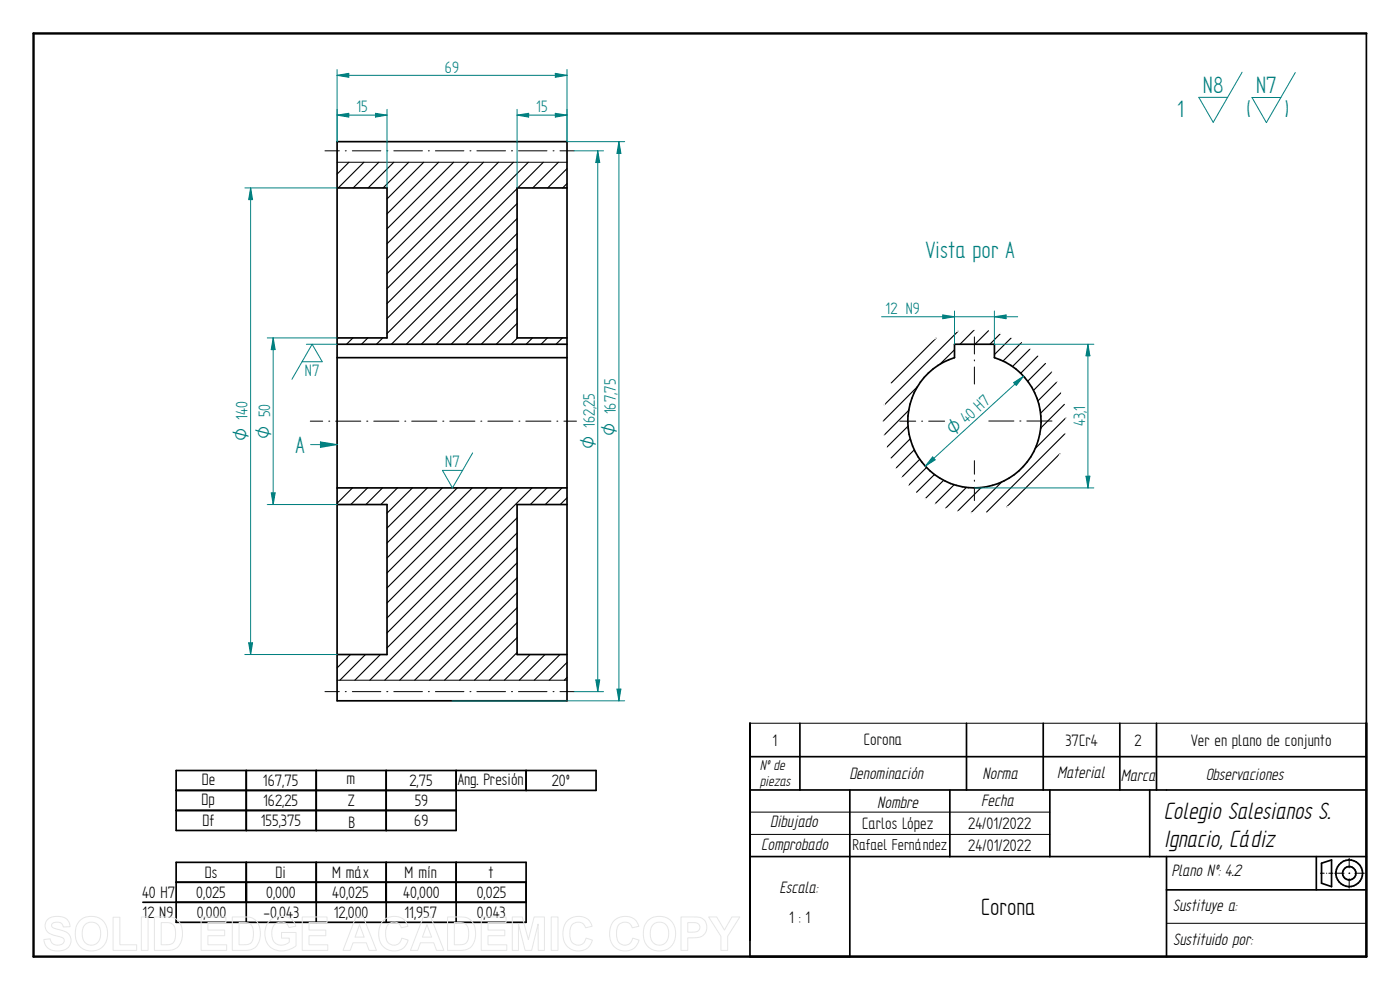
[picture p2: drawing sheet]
<svg xmlns="http://www.w3.org/2000/svg" width="420mm" height="297mm" viewBox="0 0 420 297" stroke-linecap="round" stroke-linejoin="round" font-family="sans-serif">
<path d="M410.1 10h-400v277h400v-70" fill="none" stroke="#000" stroke-width=".72"/>
<g fill="none" stroke="#000" stroke-width=".51">
<path d="M410.1 10v277h-185v-70M101.2 42.5h69v167.8h-69zM101.2 56.4h15v45h-15M170.2 56.4h-15v45h15M101.2 103.3h69M101.2 107.3h69M286.5 103.3h11.9v4a20 20 0 0 1 10.3 30.8 20 20 0 0 1-32.5 0 20 20 0 0 1 10.3-30.8zM101.2 151.4h15v45h-15M101.2 146.4h69M170.2 151.4h-15v45h15M240.1 217v20M290.1 217v20"/>
<path d="M313.1 217v20M336.1 217v20M347.1 217v20M225.1 227h185M225.1 237h185M255 237v50M285.1 237v20M315.1 237v20M345 237v20M225.1 257h185M350.1 257v30M395 257v10"/>
<path d="M396.6 259l3-1v8l-3-1zM350.1 267h60"/>
<circle cx="404.9" cy="262" r="2"/>
<circle cx="404.9" cy="262" r="4"/>
</g>
<g fill="none" stroke="#000" stroke-width=".3">
<path d="M97.5 45.3h4.3M101.2 48.7h69M103.6 45.3h.3M105.7 45.3h8.6M116.1 45.3h.3M118.2 45.3h8.6M128.6 45.3h.3M130.7 45.3h8.5M141 45.3h.3M143.1 45.3h8.6M153.5 45.3h.3M155.6 45.3h8.6"/>
<path d="M166 45.3h.3M168.1 45.3h4.2M292.4 101.1v5.1M292.4 108v.3M292.4 110.1v5.1M93.1 126.4h3.7M98.7 126.4h.3M100.7 126.4h7.6M110.1 126.4h.3M112.2 126.4h7.5M121.5 126.4h.3M123.6 126.4h7.5"/>
<path d="M132.9 126.4h.3M135 126.4h7.5M144.3 126.4h.3M146.4 126.4h7.5M155.7 126.4h.3M157.8 126.4h7.5M167.1 126.4h.3M169.2 126.4h3.8M270 126.4h4.8M276.6 126.4h.3M278.7 126.4h4.8M292.4 138.2v4.1"/>
<path d="M296.7 126.3h7.6M306.1 126.3h.3M308.2 126.3h7.5M292.4 144.1v.3M292.4 146.2v4M97.5 207.5h4.3M101.2 204.1h69M103.6 207.5h.3M105.7 207.5h8.6M116.1 207.5h.3M118.2 207.5h8.6M128.6 207.5h.3"/>
<path d="M130.7 207.5h8.5M141 207.5h.3M143.1 207.5h8.6M153.5 207.5h.3M155.6 207.5h8.6M166 207.5h.3M168.1 207.5h4.2M225.1 217h185M225.1 250.4h90M225.1 243.7h90M404.9 257.5v2.9M350.1 277h60"/>
<path d="M396.3 262h1.1M398.1 262h.1M398.8 262h1.2M400.5 262h2.9M404.9 262h.2M404.9 261.9v.2M404.9 263.7v2.8M406.6 262h2.9"/>
</g>
<g fill="none" stroke="#000" stroke-width=".34">
<path d="M104.7 48.7l-3.5 3.5M109.2 48.7l-7.7 7.7M113.7 48.7l-7.7 7.7M118.2 48.7l-7.7 7.7M122.7 48.7l-7.7 7.7M127.2 48.7l-11 11M131.6 48.7l-15.4 15.5M136.1 48.7l-19.9 20M140.6 48.7l-24.4 24.5M145.1 48.7l-28.9 28.9M149.6 48.7l-33.4 33.4M154.1 48.7l-37.9 37.9"/>
<path d="M155.2 56.6l-39 39M158.6 48.7l-42.4 42.4M163.1 48.7l-7.7 7.7M167.6 48.7l-7.7 7.7M170.2 50.6l-5.8 5.8M170.2 55.1l-1.3 1.3M155.2 61.1l-39 39M155.2 65.6l-37.7 37.7M155.2 70.1l-33.2 33.2M155.2 74.5l-28.8 28.8M155.2 79l-24.3 24.3M155.2 83.5l-19.8 19.8"/>
<path d="M155.2 88.1l-15.3 15.2M155.2 92.5l-10.8 10.8M155.2 97l-6.3 6.3M287.6 99.4l-22.2 22.1M292.5 98.9l-4.4 4.4M296.7 99.2l-4.1 4.1M101.4 101.4l-.2 .2M105.9 101.4l-1.9 1.9M110.4 101.4l-1.9 1.9M114.9 101.4l-1.9 1.9M155.3 101.4l-1.9 1.9M159.8 101.4l-1.9 1.9"/>
<path d="M164.3 101.4l-1.9 1.9M168.8 101.4l-1.9 1.9M275.3 116l-10.3 10.4M281 101.4l-13.5 13.5M286.5 104.9l-4.4 4.4M300.3 100l-3.2 3.3M303.6 101.3l-5.2 5.1M306.6 102.8l-5.6 5.5M309.2 104.6l-5.3 5.4M311.6 106.7l-5.3 5.3M313.8 109.1l-5.4 5.3M315.6 111.6l-5.4 5.5"/>
<path d="M317.2 114.6l-5.7 5.7M318.5 117.7l-6.2 6.3M272.5 127.8l-6.4 6.4M272.7 123.1l-7.4 7.5M273.2 131.7l-5.9 5.8M274.4 135l-5.6 5.5M276 137.8l-5.3 5.4M318.2 136.1l-16.1 16M319.4 121.3l-7.1 7.1M319.7 130l-23.6 23.6M319.9 125.3l-9.3 9.3M101.3 146.4l-.1 .1"/>
<path d="M105.8 146.4l-4.6 4.6M110.3 146.4l-5 5M114.8 146.4l-5 5M119.3 146.4l-5 5M123.8 146.4l-7.6 7.6M128.3 146.4l-12.1 12.1M132.7 146.4l-16.5 16.5M137.2 146.4l-21 21M141.7 146.4l-25.5 25.5M146.2 146.4l-30 30M150.7 146.4l-34.5 34.5M155.2 146.4l-39 39"/>
<path d="M155.2 155.4l-39 39M155.2 159.9l-44.2 44.2M159.7 146.4l-43.5 43.5M164.2 146.4l-5 5M168.6 146.4l-5 5M170.2 149.4l-2.1 2M278.1 140.3l-5.4 5.2M280.4 142.4l-5.3 5.3M283.2 144.1l-5.5 5.5M286.4 145.4l-5.8 5.8M290.1 146.2l-6.3 6.3M294.5 146.3l-7.2 7.1"/>
<path d="M300.6 144.6l-9.2 9.2M155.2 164.4l-39.7 39.7M155.2 168.9l-35.2 35.2M155.2 173.4l-30.8 30.7M155.2 177.8l-26.3 26.3M105.2 196.4l-4 4M109.7 196.4l-7.7 7.7M114.2 196.4l-7.7 7.7M155.2 182.3l-21.8 21.8M155.2 186.8l-17.3 17.3M155.2 191.3l-12.8 12.8M155.2 195.8l-8.3 8.3"/>
<path d="M159.1 196.4l-7.7 7.7M163.6 196.4l-7.7 7.7M168.1 196.4l-7.8 7.7M170.2 198.8l-5.4 5.3M170.2 203.2l-.8 .9"/>
</g>
<g fill="none" stroke="#fff" stroke-width=".3">
<path d="M293.4 98.9a26.3 26.3 0 0 0-7.6 .8M295.1 99l.3 .1M297.2 99.3a28.6 28.6 0 0 1 7.2 2.3M266.6 117.1a27.9 27.9 0 0 0-1.6 7.4M267.4 115.1l-.1 .3M272.7 107.3a27.1 27.1 0 0 0-4.5 6.2M274.1 105.9l-.2 .2M282.1 100.9l-.2 .1a27.8 27.8 0 0 0-6.4 3.7M284.1 100.2l-.3 .1M306 102.5l.3 .2M307.8 103.6a25.3 25.3 0 0 1 5.7 5.1M314.6 110.1l.2 .2"/>
<path d="M315.8 111.8l.1 .2a28.6 28.6 0 0 1 2.9 6.7M265 126.2v.4M265 128.4v.1a27.6 27.6 0 0 0 1.6 7.3M267.3 137.5l.1 .2M268.2 139.3a26.2 26.2 0 0 0 4.5 6.2M318.8 133.9a27.8 27.8 0 0 1-3 7M319.3 120.5l.1 .3M319.4 131.9l-.1 .3M319.6 122.6a24.6 24.6 0 0 1 0 7.6M274 146.7l.2 .2M275.6 148.1a28.1 28.1 0 0 0 6.5 3.8M283.8 152.5l.3 .1"/>
<path d="M285.8 153.1a26 26 0 0 0 7.6 .7M295.2 153.7h.3M304.5 151.1a27.9 27.9 0 0 1-7.2 2.4M306.3 150.1l-.2 .1M313.5 144.1l-.2 .1a27.1 27.1 0 0 1-5.5 4.9M314.8 142.4l-.2 .3"/>
</g>
<path d="M307.2 112.9l-29.5 27M279.9 137.1l.8 .9-3 1.9z" fill="none" stroke="#008080" stroke-width=".3"/>
<path d="M279.9 137.1l.8 .9-3 1.9z" fill="#008080"/>
<path d="M304.2 114.8l3-1.9-2.2 2.8z" fill="none" stroke="#008080" stroke-width=".3"/>
<path d="M304.2 114.8l3-1.9-2.2 2.8z" fill="#008080"/>
<path d="M282.9 94.5l3.6 .5-3.6 .6zM286.5 93.3v10M298.4 93.3v10" fill="none" stroke="#008080" stroke-width=".3"/>
<path d="M282.9 94.5l3.6 .5-3.6 .6z" fill="#008080"/>
<path d="M298.4 95l3.6-.5v1.1z" fill="none" stroke="#008080" stroke-width=".3"/>
<path d="M298.4 95l3.6-.5v1.1z" fill="#008080"/>
<path d="M264.6 95h40.8M298.4 103.3h29.9M326.5 103.3l.6 3.5h-1.2zM292.4 146.4h35.9" fill="none" stroke="#008080" stroke-width=".3"/>
<path d="M326.5 103.3l.6 3.5h-1.2z" fill="#008080"/>
<path d="M325.9 142.9h1.2l-.6 3.5z" fill="none" stroke="#008080" stroke-width=".3"/>
<path d="M325.9 142.9h1.2l-.6 3.5z" fill="#008080"/>
<path d="M170.2 42.5h17.3M185.7 42.5l.6 3.5h-1.1zM326.5 103.3v43.1M135.7 210.3h51.8" fill="none" stroke="#008080" stroke-width=".3"/>
<path d="M185.7 42.5l.6 3.5h-1.1z" fill="#008080"/>
<path d="M185.2 206.8h1.1l-.6 3.5z" fill="none" stroke="#008080" stroke-width=".3"/>
<path d="M185.2 206.8h1.1l-.6 3.5z" fill="#008080"/>
<path d="M172.3 45.3h8.8M179.4 45.3l.6 3.5h-1.2zM185.7 42.5v167.8M172.3 207.5h8.8" fill="none" stroke="#008080" stroke-width=".3"/>
<path d="M179.4 45.3l.6 3.5h-1.2z" fill="#008080"/>
<path d="M178.8 204h1.2l-.6 3.5z" fill="none" stroke="#008080" stroke-width=".3"/>
<path d="M178.8 204h1.2l-.6 3.5z" fill="#008080"/>
<path d="M73.5 56.4h27.7M75.2 56.4l.6 3.5h-1.2zM179.4 45.3v162.2M73.5 196.4h27.7" fill="none" stroke="#008080" stroke-width=".3"/>
<path d="M75.2 56.4l.6 3.5h-1.2z" fill="#008080"/>
<path d="M74.6 192.9h1.2l-.6 3.5z" fill="none" stroke="#008080" stroke-width=".3"/>
<path d="M74.6 192.9h1.2l-.6 3.5z" fill="#008080"/>
<path d="M75.2 56.4v140M80.2 101.4h21M80.2 151.4h21M81.4 147.9h1.2l-.6 3.5z" fill="none" stroke="#008080" stroke-width=".3"/>
<path d="M81.4 147.9h1.2l-.6 3.5z" fill="#008080"/>
<path d="M82 101.4l.6 3.5h-1.2z" fill="none" stroke="#008080" stroke-width=".3"/>
<path d="M82 101.4l.6 3.5h-1.2z" fill="#008080"/>
<path d="M101.2 20.9v21.6M101.2 22.6l3.5-.6v1.2zM170.2 20.9v21.6M82 101.4v50" fill="none" stroke="#008080" stroke-width=".3"/>
<path d="M101.2 22.6l3.5-.6v1.2z" fill="#008080"/>
<path d="M166.7 22l3.5 .6-3.5 .6z" fill="none" stroke="#008080" stroke-width=".3"/>
<path d="M166.7 22l3.5 .6-3.5 .6z" fill="#008080"/>
<path d="M101.2 22.6h69M101.2 32.8v9.7M101.2 34.5l3.5-.5v1.1zM116.2 32.8v23.6M372.8 21.7l-8.7 15-4.3-7.5h8.7M388.7 21.8l-8.6 15-4.4-7.5h8.7" fill="none" stroke="#008080" stroke-width=".3"/>
<path d="M101.2 34.5l3.5-.5v1.1z" fill="#008080"/>
<path d="M112.7 34l3.5 .5-3.5 .6z" fill="none" stroke="#008080" stroke-width=".3"/>
<path d="M112.7 34l3.5 .5-3.5 .6z" fill="#008080"/>
<path d="M101.2 34.5h15M155.2 32.8v23.6M155.2 34.5l3.5-.5v1.1zM170.2 32.8v9.7" fill="none" stroke="#008080" stroke-width=".3"/>
<path d="M155.2 34.5l3.5-.5v1.1z" fill="#008080"/>
<path d="M166.7 34l3.5 .5-3.5 .6z" fill="none" stroke="#008080" stroke-width=".3"/>
<path d="M166.7 34l3.5 .5-3.5 .6z" fill="#008080"/>
<path d="M155.2 34.5h15M90.7 108.5h6l-3-5.2-6.1 10.5M91.9 103.3h9.3M100.7 133.4h.5M141.8 135.9l-6 10.5-3-5.3h6" fill="none" stroke="#008080" stroke-width=".3"/>
<g fill="none" stroke="#000" stroke-width=".51">
<path d="M73.9 231.2v18M94.9 231.2v18M115.9 231.2v18M136.9 231.2v18h-84v-18h126v6h-126M157.9 231.2v6M52.9 258.7h105v18h-105zM52.9 243.2h84M73.9 258.7v18M94.9 258.7v18M115.9 258.7v18M136.9 258.7v18M42.9 270.7h115"/>
<path d="M52.9 264.7h105"/>
</g>
<path d="M96.2 132.6l5 .8-5 .8z" fill="#008080"/>
<path d="M93.2 133.4h7.5M96.2 132.6l5 .8-5 .8z" fill="none" stroke="#008080" stroke-width=".3"/>
<g fill="none" stroke="#e6e6e6" stroke-width=".3">
<path d="M14.2 276a4.8 4.8 0 0 1 6.2 .1l.4 .9 .2 1-2 .1a1.98 1.98 0 0 0-1.5-1.4 1.98 1.98 0 0 0-2 .7 1.32 1.32 0 0 0 1.6 1.4l.5 .1a4 4 0 0 1 3.6 2.5 3.3 3.3 0 0 1-3.9 3.9 3.6 3.6 0 0 1-4.1-3.4l1.9-.2a2.26 2.26 0 0 0 1.8 1.9 2.26 2.26 0 0 0 2.4-1.1 1.29 1.29 0 0 0-1.5-1.5 4.7 4.7 0 0 1-4.1-2.3l-.1-1.3zM23.9 276.2a5 5 0 0 1 6.2-.5 5 5 0 0 1 2.1 5.7 4.9 4.9 0 0 1-6 3.8 4.9 4.9 0 0 1-3.5-6.2l.3-1.4zM25.4 277.5a2.82 2.82 0 0 1 3.4-.5 2.82 2.82 0 0 1 1.4 3.1 2.81 2.81 0 0 1-1.5 3.2 2.81 2.81 0 0 1-3.5-.9 4.9 4.9 0 0 1 .2-4.9zM33.9 275.2h2.1v8.3h5v1.7h-7.1zM42.4 275.1h2v10.1h-2zM46.3 275.1h3.7a4.3 4.3 0 0 1 4.8 5.1 4.3 4.3 0 0 1-4.6 5h-3.9zM48.4 276.8a4.7 4.7 0 0 1 3.5 .6 5 5 0 0 1-.2 5.7l-1.1 .3-2.2 .1zM60.4 275.1h7.4v1.7h-5.4v2.3h5v1.7h-5v2.7h5.6v1.7h-7.6zM69.7 275.1h3.7a4.3 4.3 0 0 1 4.7 5.1 4.3 4.3 0 0 1-4.6 5h-3.8zM71.7 276.8a4.7 4.7 0 0 1 3.6 .6 5 5 0 0 1-.2 5.7l-1.1 .3-2.3 .1zM80.9 276.2a5.3 5.3 0 0 1 7.2 .3l.7 1.4-2.1 .4a2.73 2.73 0 0 0-3.3-1.5 2.73 2.73 0 0 0-1.8 3.2 3.1 3.1 0 0 0 1.6 3.3 3.1 3.1 0 0 0 3.6-.6v-1.2h-2.3v-1.7h4.3v4a5.9 5.9 0 0 1-8.5-.6 6 6 0 0 1 .6-7zM90.7 275.1h7.5v1.7h-5.5v2.3h5.1v1.7h-5.1v2.7h5.7v1.7h-7.7z"/>
<path d="M106.8 275.1h2.2l4 10.1h-2.2l-.9-2.3h-4l-.8 2.3h-2.2zM107.9 277.5l1.4 3.7h-2.8zM114.9 276.3a4.4 4.4 0 0 1 7.5 1.6l-2 .5a2.41 2.41 0 0 0-2.8-1.6 2.41 2.41 0 0 0-1.9 2.7 3.3 3.3 0 0 0 1.7 4 2.35 2.35 0 0 0 3.2-2l1.9 .6a4.5 4.5 0 0 1-5.3 3.1 4.5 4.5 0 0 1-3.5-5l.4-2.5zM127 275.1h2.3l3.9 10.1h-2.2l-.8-2.3h-4l-.9 2.3h-2.1zM128.1 277.5l1.4 3.7h-2.7zM134.3 275.1h3.7a4.3 4.3 0 0 1 4.7 5.1 4.3 4.3 0 0 1-4.6 5h-3.8zM136.3 276.8a4.7 4.7 0 0 1 3.6 .6 5 5 0 0 1-.2 5.7l-1.1 .3-2.3 .1zM144.4 275.1h7.5v1.7h-5.4v2.3h5v1.7h-5v2.7h5.6v1.7h-7.7zM153.7 275.1h3l1.9 6.8 1.7-6.8h3.1v10.1h-1.9v-8l-2 8h-1.9l-2-8v8h-1.9zM165.4 275.1h2.1v10.1h-2.1zM170.2 276.3a4.4 4.4 0 0 1 7.5 1.6l-2 .5a2.41 2.41 0 0 0-2.8-1.6 2.41 2.41 0 0 0-1.9 2.7 3.3 3.3 0 0 0 1.7 4 2.35 2.35 0 0 0 3.2-2l1.9 .6a4.5 4.5 0 0 1-5.3 3.1 4.5 4.5 0 0 1-3.6-5l.5-2.5zM184.2 276.3a4.4 4.4 0 0 1 7.5 1.6l-2 .5a2.41 2.41 0 0 0-2.8-1.6 2.41 2.41 0 0 0-1.9 2.7 3.3 3.3 0 0 0 1.7 4 2.35 2.35 0 0 0 3.2-2l1.9 .6a4.5 4.5 0 0 1-5.3 3.1 4.5 4.5 0 0 1-3.5-5l.4-2.5z"/>
<path d="M194.4 276.2a5 5 0 0 1 6.2-.5 5 5 0 0 1 2.1 5.7 4.9 4.9 0 0 1-6.1 3.8 4.9 4.9 0 0 1-3.5-6.2l.4-1.4zM195.9 277.5a2.82 2.82 0 0 1 3.4-.5 2.82 2.82 0 0 1 1.4 3.1 2.81 2.81 0 0 1-1.6 3.2 2.81 2.81 0 0 1-3.4-.9 4.9 4.9 0 0 1 .2-4.9zM204.4 275.1h3.2a3.8 3.8 0 0 1 4.1 1.4 3.3 3.3 0 0 1-.2 3.6 3.3 3.3 0 0 1-3.2 1.3h-1.9v3.8h-2zM206.4 276.8a4.8 4.8 0 0 1 3.1 .4 1.49 1.49 0 0 1 .3 1.8 1.49 1.49 0 0 1-1.7 .7h-1.7zM212.7 275.1h2.4l2.3 4 2.3-4h2.3l-3.6 5.8v4.3h-2v-4.3z"/>
</g>
<g font-size="8" fill="#008080">
<text x="361" y="27.9">N8</text>
<text x="377" y="28">N7</text>
<text x="353.3" y="35.1">1</text>
<text x="374.1" y="35.1">(</text>
<text x="385.6" y="35.1">)</text>
<text x="277.9" y="77.3">Vista por A</text>
<text x="88.7" y="135.9">A</text>
</g>
<g font-size="8">
<text x="349.3" y="245.8">Colegio Salesianos S.</text>
<text x="349.3" y="254">Ignacio, Cádiz</text>
<text x="294.4" y="274.6">Corona</text>
</g>
<g font-size="5.7">
<text x="290.6" y="248.7">24/01/2022</text>
<text x="290.6" y="255.4">24/01/2022</text>
</g>
<g font-size="5.6" fill="#008080">
<text x="133.5" y="21.8">69</text>
<text x="107" y="33.7">15</text>
<text x="160.9" y="33.7">15</text>
<text x="265.8" y="94.2">12 N9</text>
<text x="91.5" y="112.9">N7</text>
<text x="325.7" y="127.8" transform="rotate(-90 325.7 127.8)">43,1</text>
<text x="133.6" y="140.3">N7</text>
</g>
<g font-size="5.6">
<text x="231.8" y="223.7">1</text>
<text x="259.3" y="223.6">Corona</text>
<text x="319.8" y="223.7">37Cr4</text>
<text x="340.5" y="223.7">2</text>
<text x="357.5" y="223.7">Ver en plano de conjunto</text>
<text x="254.9" y="233.7">Denominación</text>
<text x="294.9" y="233.7">Norma</text>
<text x="317.2" y="233.6">Material</text>
<text x="361.9" y="234">Observaciones</text>
<text x="60.6" y="235.5">De</text>
<text x="78.9" y="235.9">167,75</text>
<text x="104" y="235.4">m</text>
<text x="122.9" y="235.9">2,75</text>
<text x="137.4" y="235.7">Ang. Presión</text>
<text x="165.6" y="235.9">20º</text>
<text x="336.3" y="234.4">Marca</text>
<text x="60.5" y="241.4">Dp</text>
<text x="79" y="242">162,25</text>
<text x="104.4" y="241.7">Z</text>
<text x="124.4" y="241.9">59</text>
<text x="263.3" y="242.4">Nombre</text>
<text x="294.5" y="242">Fecha</text>
<text x="60.8" y="247.9">Df</text>
<text x="78.3" y="247.9">155,375</text>
<text x="104.6" y="248.3">B</text>
<text x="124.3" y="247.9">69</text>
<text x="231.2" y="248.1">Dibujado</text>
<text x="258.8" y="248.7">Carlos López</text>
<text x="228.4" y="255">Comprobado</text>
<text x="61.5" y="263.4">Ds</text>
<text x="82.7" y="263.4">Di</text>
<text x="99.6" y="263.4">M máx</text>
<text x="121.4" y="263.4">M mín</text>
<text x="146.6" y="263.4">t</text>
<text x="351.6" y="262.9">Plano Nº: 4.2</text>
<text x="42.6" y="269.4">40 H7</text>
<text x="58.9" y="269.5">0,025</text>
<text x="79.9" y="269.4">0,000</text>
<text x="99.7" y="269.5">40,025</text>
<text x="121" y="269.5">40,000</text>
<text x="143.1" y="269.5">0,025</text>
<text x="234" y="267.9">Escala:</text>
<text x="42.8" y="275.3">12 N9</text>
<text x="59" y="275.5">0,000</text>
<text x="79.1" y="275.5">-0,043</text>
<text x="100.2" y="275.4">12,000</text>
<text x="121.4" y="275.4">11,957</text>
<text x="143.1" y="275.4">0,043</text>
<text x="352" y="273.4">Sustituye a:</text>
<text x="236.8" y="277">1 : 1</text>
<text x="352.1" y="283.5">Sustituido por:</text>
</g>
<g font-size="5.4" fill="#008080">
<text x="81.1" y="131.6" transform="rotate(-90 81.1 131.6)">O 50</text>
<text x="184.9" y="130.7" transform="rotate(-90 184.9 130.7)">O 167,75</text>
<text x="286.2" y="130.9" transform="rotate(-42 286.2 130.9)">O 40 H7</text>
<text x="74.3" y="132.3" transform="rotate(-90 74.3 132.3)">O 140</text>
<text x="178.5" y="134.8" transform="rotate(-90 178.5 134.8)">O 162,25</text>
</g>
<text font-size="5.3" x="255.9" y="255">Rafael Fernández</text>
<g font-size="4.8">
<text x="228" y="230.9">Nº de</text>
<text x="228" y="235.8">piezas</text>
</g>
</svg>
